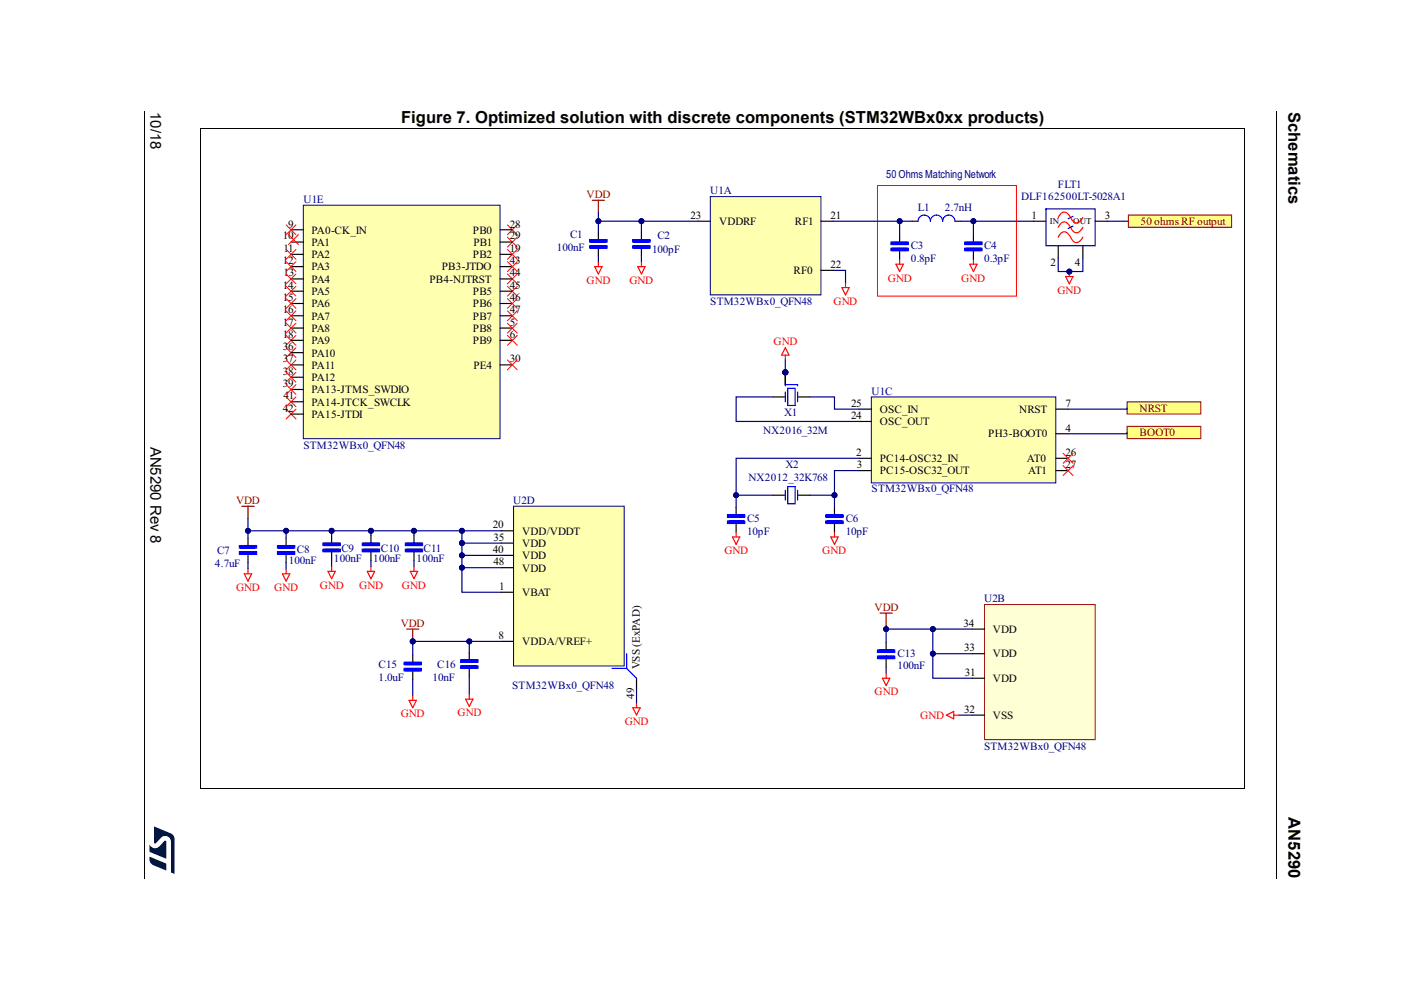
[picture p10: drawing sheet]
<svg xmlns="http://www.w3.org/2000/svg" width="297mm" height="210mm" viewBox="0 0 297 210" stroke-linecap="round" stroke-linejoin="round" font-family="sans-serif">
<path d="M30.6 23.6l.2 .1zM270.6 23.6l.2 .1z" fill="#000"/>
<path d="M30.7 23.7v162.6M270.7 23.7v162.6" fill="none" stroke="#000" stroke-width=".21"/>
<g fill="#00183f">
<path d="M32.7 175.3l3.5 1.4a1.34 1.34 0 0 1 .8 1.2l-.1 7.4-.7-.4v-6.4a1.23 1.23 0 0 0-.7-1.2 1.23 1.23 0 0 0-1.3 .3l-1.1 1.2h-.4z"/>
<path d="M31.7 181.7l3.4 1.4 .2 1.4-2.8-1.1a1.51 1.51 0 0 1-.8-1.7z"/>
<path d="M31.7 179.1a1.3 1.3 0 0 0 2.1 .4l1-1.2h.4v3.7l-3.5-1.4z"/>
</g>
<path d="M42.4 27.3h221.6v140h-221.6z" fill="#fff"/>
<path d="M150.6 41.7h23.4v20.8h-23.4z" fill="#ffffb0"/>
<path d="M150.6 41.7h23.4v20.8h-23.4z" fill="none" stroke="#000080" stroke-width=".21"/>
<path d="M148 46.9h2.6M174 57.3h2.7M174 46.9h2.7" fill="none" stroke="#000" stroke-width=".25"/>
<path d="M184.7 84.2h39.1v18.2h-39.1z" fill="#ffffb0"/>
<path d="M184.7 84.2h39.1v18.2h-39.1z" fill="none" stroke="#000080" stroke-width=".21"/>
<path d="M182.1 86.7h2.6M182.1 89.4h2.6M182.1 97.2h2.6M182.1 99.8h2.6M223.8 86.7h2.7M223.8 97.2h2.7M223.8 99.8h2.7M223.8 92h2.7" fill="none" stroke="#000" stroke-width=".25"/>
<path d="M186.6 130h2.6M187.9 130v2.6" fill="none" stroke="#800000" stroke-width=".25"/>
<path d="M179.3 59.9v1.1M178.5 61h1.5l-.7 1.5zM134.2 150.1h1.5l-.7 1.5zM135 149v1.1M200.7 151.6l1.5-.8v1.6zM202.2 151.6h1" fill="none" stroke="#f00" stroke-width=".25"/>
<path d="M239 85.2h15.6v2.6h-15.6z" fill="#ffff80"/>
<path d="M239 85.2h15.6v2.6h-15.6z" fill="none" stroke="#800000" stroke-width=".21"/>
<path d="M155.3 113.8h1.5l-.7 1.6zM156.1 112.8v1M176.1 113.8h1.6l-.8 1.6zM176.9 112.8v1" fill="none" stroke="#f00" stroke-width=".25"/>
<path d="M156.1 107.6v1.6M156.1 111v1.8M163.9 105h2.6M169.1 105h2.6M176.9 107.6v1.6M176.9 111v1.8" fill="none" stroke="#000" stroke-width=".25"/>
<path d="M154.2 109.2h3.7v.5h-3.7zM154.2 110.5h3.7v.5h-3.7zM166.5 104v2M167 103.2h1.6v3.6h-1.6zM169.1 104v2M175.1 109.2h3.6v.5h-3.6zM175.1 110.5h3.6v.5h-3.6z" fill="none" stroke="#00f" stroke-width=".25"/>
<path d="M154.5 110.7h3.1M154.5 109.4h3.1M175.4 109.4h3.1M175.4 110.7h3.1" fill="none" stroke="#00f" stroke-width=".74"/>
<circle cx="166.5" cy="78.9" r=".52" fill="#000080"/>
<circle cx="166.5" cy="78.9" r=".52" fill="none" stroke="#000080" stroke-width=".21"/>
<circle cx="166.5" cy="78.9" r=".52" fill="#000080"/>
<circle cx="166.5" cy="78.9" r=".52" fill="none" stroke="#000080" stroke-width=".21"/>
<path d="M166.5 78.9v2.6M163.9 84.2h2.6M169.1 84.2h2.6" fill="none" stroke="#000" stroke-width=".25"/>
<path d="M166.5 83.1v2.1M167 82.3h1.6v3.7h-1.6zM169.1 83.1v2.1" fill="none" stroke="#00f" stroke-width=".25"/>
<circle cx="166.5" cy="78.9" r=".52" fill="#000080"/>
<circle cx="166.5" cy="78.9" r=".52" fill="none" stroke="#000080" stroke-width=".21"/>
<path d="M166.5 78.9v2.6" fill="none" stroke="#000" stroke-width=".25"/>
<circle cx="166.5" cy="78.9" r=".52" fill="#000080"/>
<circle cx="166.5" cy="78.9" r=".52" fill="none" stroke="#000080" stroke-width=".21"/>
<path d="M166.5 81.8v-.3h2.6v.3" fill="none" stroke="#00f" stroke-width=".25"/>
<g fill="none" stroke="#f00" stroke-width=".21">
<path d="M107.6 58.1l2.1 2.1M107.6 50.3l2.1 2.1M107.6 47.7l2.1 2.1M109.7 58.1l-2.1 2.1M109.7 50.3l-2.1 2.1M109.7 47.7l-2.1 2.1M60.7 73.7l2 2.1M60.7 71.1l2 2.1M62.7 73.7l-2 2.1M62.7 71.1l-2 2.1M107.6 60.7l2.1 2.1M109.7 60.7l-2.1 2.1"/>
<path d="M60.7 86.7l2 2.1M62.7 86.7l-2 2.1"/>
</g>
<path d="M166.5 73.7l.8 1.6h-1.6zM166.5 75.3v1" fill="none" stroke="#f00" stroke-width=".25"/>
<path d="M86.2 133.4h2.6M87.5 133.4v2.6" fill="none" stroke="#800000" stroke-width=".25"/>
<circle cx="87.5" cy="136" r=".52" fill="#000080"/>
<circle cx="87.5" cy="136" r=".52" fill="none" stroke="#000080" stroke-width=".21"/>
<path d="M126.1 56.5h1.6l-.8 1.6zM126.9 55.5v1M135.2 56.5h1.6l-.8 1.6zM136 55.5v1M87 121.1h1.6l-.8 1.6zM87.8 120.1v1M98.7 148.2h1.6l-.8 1.6zM99.5 147.2v1M187.1 143.8h1.6l-.8 1.6zM187.9 142.8v1" fill="none" stroke="#f00" stroke-width=".25"/>
<path d="M126.9 49v1.8M126.9 52.6v1.6M136 49v1.8M136 52.6v1.6M87.8 113.6v1.6M87.8 117v1.8M99.5 138.3v1.6M187.9 136.3v1.5M187.9 139.6v1.9M99.5 141.7v1.8" fill="none" stroke="#000" stroke-width=".25"/>
<path d="M125 52.1h3.7v.5h-3.7zM125 50.8h3.7v.5h-3.7zM134.2 52.1h3.6v.5h-3.6zM134.2 50.8h3.6v.5h-3.6zM85.9 115.2h3.7v.5h-3.7zM85.9 116.4h3.7v.6h-3.7zM97.7 139.9h3.6v.5h-3.6zM186 137.8h3.7v.5h-3.7zM186 139.1h3.7v.5h-3.7zM97.7 141.2h3.6v.5h-3.6z" fill="none" stroke="#00f" stroke-width=".25"/>
<path d="M125.3 51.1h3.1M125.3 52.4h3.1M134.4 52.4h3.2M134.4 51.1h3.2M86.2 115.4h3.1M86.2 116.7h3.1M186.3 139.4h3.1M186.3 138.1h3.1M97.9 140.2h3.2M97.9 141.5h3.2" fill="none" stroke="#00f" stroke-width=".74"/>
<path d="M125.6 42.5h2.6M126.9 42.5v2.6" fill="none" stroke="#800000" stroke-width=".25"/>
<path d="M64.3 43.5h41.7v49.5h-41.7z" fill="#ffffb0"/>
<path d="M64.3 43.5h41.7v49.5h-41.7z" fill="none" stroke="#000080" stroke-width=".21"/>
<g fill="none" stroke="#000" stroke-width=".25">
<path d="M61.7 48.7h2.6M61.7 51.3h2.6M61.7 53.9h2.6M61.7 56.5h2.6M61.7 59.1h2.6M106 48.7h2.6M106 51.3h2.6M106 53.9h2.6M106 56.5h2.6M106 59.1h2.6M61.7 61.7h2.6M61.7 64.3h2.6"/>
<path d="M61.7 67h2.6M61.7 69.6h2.6M61.7 72.2h2.6M61.7 74.8h2.6M61.7 77.4h2.6M61.7 80h2.6M106 61.7h2.6M106 64.3h2.6M106 67h2.6M106 69.6h2.6M106 72.2h2.6M106 77.4h2.6"/>
<path d="M61.7 82.6h2.6M61.7 85.2h2.6M61.7 87.8h2.6"/>
</g>
<path d="M107.6 76.3l2.1 2.1M109.7 76.3l-2.1 2.1M225.4 96.1l2.1 2.1M225.4 98.7l2.1 2.1M227.5 96.1l-2.1 2.1M227.5 98.7l-2.1 2.1" fill="none" stroke="#f00" stroke-width=".21"/>
<path d="M239 90.4h15.6v2.6h-15.6z" fill="#ffff80"/>
<path d="M239 90.4h15.6v2.6h-15.6z" fill="none" stroke="#800000" stroke-width=".21"/>
<g fill="none" stroke="#f00" stroke-width=".21">
<path d="M186 39.3h29.5v23.5h-29.5zM60.7 47.7l2 2.1M60.7 52.9l2 2.1M60.7 55.5l2 2.1M60.7 58.1l2 2.1M61.2 49.8l2.1 2M62.7 47.7l-2 2.1M62.7 52.9l-2 2.1M62.7 55.5l-2 2.1M62.7 58.1l-2 2.1M63.3 49.8l-2.1 2M107.6 55.5l2.1 2.1"/>
<path d="M107.6 52.9l2.1 2.1M109.7 55.5l-2.1 2.1M109.7 52.9l-2.1 2.1M60.7 60.7l2 2.1M60.7 63.3l2 2.1M60.7 65.9l2 2.1M60.7 68.5l2 2.1M60.7 76.3l2 2.1M60.7 78.9l2 2.1M62.7 60.7l-2 2.1M62.7 63.3l-2 2.1M62.7 65.9l-2 2.1"/>
<path d="M62.7 68.5l-2 2.1M62.7 76.3l-2 2.1M62.7 78.9l-2 2.1M107.6 71.1l2.1 2.1M107.6 68.5l2.1 2.1M107.6 65.9l2.1 2.1M107.6 63.3l2.1 2.1M109.7 71.1l-2.1 2.1M109.7 68.5l-2.1 2.1M109.7 65.9l-2.1 2.1M109.7 63.3l-2.1 2.1M60.7 81.5l2 2.1"/>
<path d="M60.7 84.1l2 2.1M62.7 81.5l-2 2.1M62.7 84.1l-2 2.1"/>
</g>
<path d="M190 56h1.5l-.8 1.6zM190.7 55v1M205.6 56h1.6l-.8 1.6zM206.4 55v1M59.9 121.7h1.5l-.7 1.5zM60.7 120.6v1.1M69.5 121.1h1.6l-.8 1.6zM70.3 120.1v1M77.9 121.1h1.5l-.8 1.6zM78.6 120.1v1" fill="none" stroke="#f00" stroke-width=".25"/>
<path d="M190.7 49.8v1.5M190.7 53.1v1.9M193.3 46.9h1.4M202.5 46.9h1.3M206.4 49.8v1.5M206.4 53.1v1.9M60.7 114.1v1.6M60.7 117.5v1.8M70.3 113.6v1.6M70.3 117v1.8M78.6 113.6v1.6M78.6 117v1.8" fill="none" stroke="#000" stroke-width=".25"/>
<path d="M188.9 51.3h3.7v.5h-3.7zM188.9 52.6h3.7v.5h-3.7zM202.5 46.9a1.31 1.31 0 0 0-1.3-1.3 1.31 1.31 0 0 0-1.3 1.3 1.3 1.3 0 0 0-1.3-1.3 1.3 1.3 0 0 0-1.3 1.3 1.31 1.31 0 0 0-1.3-1.3 1.31 1.31 0 0 0-1.3 1.3M204.6 51.3h3.6v.5h-3.6zM204.6 52.6h3.6v.5h-3.6zM58.8 115.7h3.7v.5h-3.7zM58.8 117h3.7v.5h-3.7zM68.5 115.2h3.6v.5h-3.6zM68.5 116.4h3.6v.6h-3.6zM76.8 115.2h3.7v.5h-3.7zM76.8 116.4h3.7v.6h-3.7z" fill="none" stroke="#00f" stroke-width=".25"/>
<path d="M189.2 52.9h3.1M189.2 51.6h3.1M204.8 52.9h3.1M204.8 51.6h3.1M59.1 115.9h3.1M59.1 117.2h3.1M68.7 116.7h3.2M68.7 115.4h3.2M77.1 116.7h3.1M77.1 115.4h3.1" fill="none" stroke="#00f" stroke-width=".74"/>
<path d="M51.3 107.3h2.6M52.6 107.3v2.6" fill="none" stroke="#800000" stroke-width=".25"/>
<path d="M239.2 45.6h21.9v2.6h-21.9z" fill="#ffff80"/>
<path d="M239.2 45.6h21.9v2.6h-21.9z" fill="none" stroke="#800000" stroke-width=".21"/>
<path d="M208.7 128.1h23.4v28.7h-23.4z" fill="#ffffd5"/>
<path d="M208.7 128.2h23.5v28.6h-23.5z" fill="none" stroke="#800000" stroke-width=".21"/>
<path d="M206.1 133.4h2.6M206.1 138.6h2.6M206.1 151.6h2.6M206.1 143.8h2.6" fill="none" stroke="#000" stroke-width=".25"/>
<path d="M108.9 107.3h23.4v33.9h-23.4z" fill="#ffffb0"/>
<path d="M108.9 107.3h23.4v33.9h-23.4z" fill="none" stroke="#000080" stroke-width=".21"/>
<path d="M52.6 114.1v1.6M52.6 117.5v1.8M106.3 112.5h2.6M106.3 115.2h2.6M106.3 117.8h2.6M87.5 138.9v1.5M106.3 136h2.6M106.3 125.6h2.6M106.3 120.4h2.6M87.5 142.2v1.9M135 143.8v2.6" fill="none" stroke="#000" stroke-width=".25"/>
<path d="M50.8 115.7h3.6v.5h-3.6zM50.8 117h3.6v.5h-3.6zM132.9 138.6v3.1h-3.2M85.7 140.4h3.6v.5h-3.6zM85.7 141.7h3.6v.5h-3.6zM132.9 141.7l2.1 2.1" fill="none" stroke="#00f" stroke-width=".25"/>
<path d="M51 115.9h3.1M51 117.2h3.1M85.9 140.7h3.2M85.9 142h3.2" fill="none" stroke="#00f" stroke-width=".74"/>
<path d="M51.8 121.7h1.6l-.8 1.5zM52.6 120.6v1.1M86.7 148.5h1.6l-.8 1.6zM87.5 147.5v1" fill="none" stroke="#f00" stroke-width=".25"/>
<path d="M176.7 57.3h2.6v2.6M171.7 105h5.2M135 146.4v2.6M203.2 151.6h2.9" fill="none" stroke="#000080" stroke-width=".25"/>
<circle cx="176.9" cy="105" r=".52" fill="#000080"/>
<circle cx="176.9" cy="105" r=".52" fill="none" stroke="#000080" stroke-width=".21"/>
<path d="M182.1 97.2h-26v7.8h7.8" fill="none" stroke="#000080" stroke-width=".25"/>
<circle cx="156.1" cy="105" r=".52" fill="#000080"/>
<circle cx="156.1" cy="105" r=".52" fill="none" stroke="#000080" stroke-width=".21"/>
<path d="M156.1 105v2.6" fill="none" stroke="#000080" stroke-width=".25"/>
<circle cx="156.1" cy="105" r=".52" fill="#000080"/>
<circle cx="156.1" cy="105" r=".52" fill="none" stroke="#000080" stroke-width=".21"/>
<path d="M166.5 76.3v2.6" fill="none" stroke="#000080" stroke-width=".25"/>
<circle cx="166.5" cy="78.9" r=".52" fill="#000080"/>
<circle cx="166.5" cy="78.9" r=".52" fill="none" stroke="#000080" stroke-width=".21"/>
<path d="M163.9 84.2h-7.8v5.2h26M182.1 99.8h-5.2v7.8" fill="none" stroke="#000080" stroke-width=".25"/>
<circle cx="176.9" cy="105" r=".52" fill="#000080"/>
<circle cx="176.9" cy="105" r=".52" fill="none" stroke="#000080" stroke-width=".21"/>
<path d="M171.7 84.2h5.2v2.5h5.2M87.8 112.5v1.1M99.5 143.5v3.7" fill="none" stroke="#000080" stroke-width=".25"/>
<circle cx="87.8" cy="112.5" r=".52" fill="#000080"/>
<circle cx="87.8" cy="112.5" r=".52" fill="none" stroke="#000080" stroke-width=".21"/>
<path d="M126.9 54.2v1.3M136 54.2v1.3M148 46.9h-12v2.1M87.8 118.8v1.3" fill="none" stroke="#000080" stroke-width=".25"/>
<circle cx="136" cy="46.9" r=".52" fill="#000080"/>
<circle cx="136" cy="46.9" r=".52" fill="none" stroke="#000080" stroke-width=".21"/>
<path d="M126.9 46.9h9.1" fill="none" stroke="#000080" stroke-width=".25"/>
<circle cx="136" cy="46.9" r=".52" fill="#000080"/>
<circle cx="136" cy="46.9" r=".52" fill="none" stroke="#000080" stroke-width=".21"/>
<circle cx="126.9" cy="46.9" r=".52" fill="#000080"/>
<circle cx="126.9" cy="46.9" r=".52" fill="none" stroke="#000080" stroke-width=".21"/>
<path d="M126.9 45.1v3.9M187.9 141.5v1.3" fill="none" stroke="#000080" stroke-width=".25"/>
<circle cx="126.9" cy="46.9" r=".52" fill="#000080"/>
<circle cx="126.9" cy="46.9" r=".52" fill="none" stroke="#000080" stroke-width=".21"/>
<path d="M239 86.5v.2h-12.5M239 91.7v.3h-12.5M187.9 133.4v2.9" fill="none" stroke="#000080" stroke-width=".25"/>
<circle cx="187.9" cy="133.4" r=".52" fill="#000080"/>
<circle cx="187.9" cy="133.4" r=".52" fill="none" stroke="#000080" stroke-width=".21"/>
<path d="M97.9 117.8v2.6h8.4" fill="none" stroke="#000080" stroke-width=".25"/>
<circle cx="97.9" cy="120.4" r=".52" fill="#000080"/>
<circle cx="97.9" cy="120.4" r=".52" fill="none" stroke="#000080" stroke-width=".21"/>
<circle cx="97.9" cy="117.8" r=".52" fill="#000080"/>
<circle cx="97.9" cy="117.8" r=".52" fill="none" stroke="#000080" stroke-width=".21"/>
<path d="M106.3 115.2h-8.4v2.6h8.4" fill="none" stroke="#000080" stroke-width=".25"/>
<circle cx="97.9" cy="117.8" r=".52" fill="#000080"/>
<circle cx="97.9" cy="117.8" r=".52" fill="none" stroke="#000080" stroke-width=".21"/>
<circle cx="97.9" cy="115.1" r=".52" fill="#000080"/>
<circle cx="97.9" cy="115.1" r=".52" fill="none" stroke="#000080" stroke-width=".21"/>
<path d="M106.3 112.5h-8.4v2.7" fill="none" stroke="#000080" stroke-width=".25"/>
<circle cx="97.9" cy="115.1" r=".52" fill="#000080"/>
<circle cx="97.9" cy="115.1" r=".52" fill="none" stroke="#000080" stroke-width=".21"/>
<circle cx="97.9" cy="112.5" r=".52" fill="#000080"/>
<circle cx="97.9" cy="112.5" r=".52" fill="none" stroke="#000080" stroke-width=".21"/>
<path d="M78.6 112.5v1.1" fill="none" stroke="#000080" stroke-width=".25"/>
<circle cx="78.6" cy="112.5" r=".52" fill="#000080"/>
<circle cx="78.6" cy="112.5" r=".52" fill="none" stroke="#000080" stroke-width=".21"/>
<path d="M70.3 112.5v1.1M78.6 118.8v1.3" fill="none" stroke="#000080" stroke-width=".25"/>
<circle cx="70.3" cy="112.5" r=".52" fill="#000080"/>
<circle cx="70.3" cy="112.5" r=".52" fill="none" stroke="#000080" stroke-width=".21"/>
<path d="M60.7 119.3v1.3M70.3 118.8v1.3M97.9 112.5h-37.2v1.6" fill="none" stroke="#000080" stroke-width=".25"/>
<circle cx="97.9" cy="112.5" r=".52" fill="#000080"/>
<circle cx="97.9" cy="112.5" r=".52" fill="none" stroke="#000080" stroke-width=".21"/>
<circle cx="87.8" cy="112.5" r=".52" fill="#000080"/>
<circle cx="87.8" cy="112.5" r=".52" fill="none" stroke="#000080" stroke-width=".21"/>
<circle cx="78.6" cy="112.5" r=".52" fill="#000080"/>
<circle cx="78.6" cy="112.5" r=".52" fill="none" stroke="#000080" stroke-width=".21"/>
<circle cx="70.3" cy="112.5" r=".52" fill="#000080"/>
<circle cx="70.3" cy="112.5" r=".52" fill="none" stroke="#000080" stroke-width=".21"/>
<circle cx="60.7" cy="112.5" r=".52" fill="#000080"/>
<circle cx="60.7" cy="112.5" r=".52" fill="none" stroke="#000080" stroke-width=".21"/>
<path d="M52.6 109.9v2.6h8.1" fill="none" stroke="#000080" stroke-width=".25"/>
<circle cx="52.6" cy="112.5" r=".52" fill="#000080"/>
<circle cx="52.6" cy="112.5" r=".52" fill="none" stroke="#000080" stroke-width=".21"/>
<circle cx="60.7" cy="112.5" r=".52" fill="#000080"/>
<circle cx="60.7" cy="112.5" r=".52" fill="none" stroke="#000080" stroke-width=".21"/>
<path d="M176.7 46.9h16.6" fill="none" stroke="#000080" stroke-width=".25"/>
<circle cx="190.7" cy="46.9" r=".52" fill="#000080"/>
<circle cx="190.7" cy="46.9" r=".52" fill="none" stroke="#000080" stroke-width=".21"/>
<path d="M190.7 46.9v2.9" fill="none" stroke="#000080" stroke-width=".25"/>
<circle cx="190.7" cy="46.9" r=".52" fill="#000080"/>
<circle cx="190.7" cy="46.9" r=".52" fill="none" stroke="#000080" stroke-width=".21"/>
<path d="M206.4 46.9v2.9" fill="none" stroke="#000080" stroke-width=".25"/>
<circle cx="206.4" cy="46.9" r=".52" fill="#000080"/>
<circle cx="206.4" cy="46.9" r=".52" fill="none" stroke="#000080" stroke-width=".21"/>
<path d="M203.8 46.9h15.4" fill="none" stroke="#000080" stroke-width=".25"/>
<circle cx="206.4" cy="46.9" r=".52" fill="#000080"/>
<circle cx="206.4" cy="46.9" r=".52" fill="none" stroke="#000080" stroke-width=".21"/>
<path d="M234.8 46.9h4.4M187.9 132.6v.8h18.2" fill="none" stroke="#000080" stroke-width=".25"/>
<circle cx="187.9" cy="133.4" r=".52" fill="#000080"/>
<circle cx="187.9" cy="133.4" r=".52" fill="none" stroke="#000080" stroke-width=".21"/>
<circle cx="197.8" cy="133.4" r=".52" fill="#000080"/>
<circle cx="197.8" cy="133.4" r=".52" fill="none" stroke="#000080" stroke-width=".21"/>
<path d="M197.8 138.6v5.2h8.3" fill="none" stroke="#000080" stroke-width=".25"/>
<circle cx="197.8" cy="138.6" r=".52" fill="#000080"/>
<circle cx="197.8" cy="138.6" r=".52" fill="none" stroke="#000080" stroke-width=".21"/>
<path d="M97.9 120.4v5.2h8.4" fill="none" stroke="#000080" stroke-width=".25"/>
<circle cx="97.9" cy="120.4" r=".52" fill="#000080"/>
<circle cx="97.9" cy="120.4" r=".52" fill="none" stroke="#000080" stroke-width=".21"/>
<path d="M197.8 133.4v5.2h8.3" fill="none" stroke="#000080" stroke-width=".25"/>
<circle cx="197.8" cy="138.6" r=".52" fill="#000080"/>
<circle cx="197.8" cy="138.6" r=".52" fill="none" stroke="#000080" stroke-width=".21"/>
<circle cx="197.8" cy="133.4" r=".52" fill="#000080"/>
<circle cx="197.8" cy="133.4" r=".52" fill="none" stroke="#000080" stroke-width=".21"/>
<path d="M106.3 136h-6.8v2.3" fill="none" stroke="#000080" stroke-width=".25"/>
<circle cx="99.5" cy="136" r=".52" fill="#000080"/>
<circle cx="99.5" cy="136" r=".52" fill="none" stroke="#000080" stroke-width=".21"/>
<path d="M87.5 136h12" fill="none" stroke="#000080" stroke-width=".25"/>
<circle cx="99.5" cy="136" r=".52" fill="#000080"/>
<circle cx="99.5" cy="136" r=".52" fill="none" stroke="#000080" stroke-width=".21"/>
<circle cx="87.5" cy="136" r=".52" fill="#000080"/>
<circle cx="87.5" cy="136" r=".52" fill="none" stroke="#000080" stroke-width=".21"/>
<path d="M87.5 136v2.9" fill="none" stroke="#000080" stroke-width=".25"/>
<circle cx="87.5" cy="136" r=".52" fill="#000080"/>
<circle cx="87.5" cy="136" r=".52" fill="none" stroke="#000080" stroke-width=".21"/>
<path d="M52.6 112.5v1.6M52.6 119.3v1.3M87.5 144.1v3.4" fill="none" stroke="#000080" stroke-width=".25"/>
<circle cx="52.6" cy="112.5" r=".52" fill="#000080"/>
<circle cx="52.6" cy="112.5" r=".52" fill="none" stroke="#000080" stroke-width=".21"/>
<path d="M225.9 58.6h1.6l-.8 1.6zM226.7 57.6v1" fill="none" stroke="#f00" stroke-width=".25"/>
<circle cx="226.7" cy="57.6" r=".52" fill="#000080"/>
<circle cx="226.7" cy="57.6" r=".52" fill="none" stroke="#000080" stroke-width=".21"/>
<path d="M219.2 46.9h2.6M224.4 52.1v2.6M229.6 52.1v2.6M232.2 46.9h2.6" fill="none" stroke="#000" stroke-width=".25"/>
<path d="M221.8 44.3h10.4v7.8h-10.4zM227.5 47.9l-1 .6M227.5 45.9l-1 .5" fill="none" stroke="#00f" stroke-width=".25"/>
<path d="M224.4 48.2a1.3 1.3 0 0 1 1.8-1l.7 .9a2.03 2.03 0 0 0 1.4 1.3 1.99 1.99 0 0 0 1.3-1.2M224.4 46.1a1.23 1.23 0 0 1 .9-1.1 1.23 1.23 0 0 1 1.3 .6 2.78 2.78 0 0 0 1.7 1.7 2.02 2.02 0 0 0 1.3-1.2M224.4 50.3a1.26 1.26 0 0 1 1.8-.9l.8 .9a1.23 1.23 0 0 0 .9 1.1 1.23 1.23 0 0 0 1.4-.6l.3-.5" fill="none" stroke="#f00" stroke-width=".25"/>
<path d="M224.4 54.7v2.9h5.2v-2.9" fill="none" stroke="#000080" stroke-width=".25"/>
<circle cx="226.7" cy="57.6" r=".52" fill="#000080"/>
<circle cx="226.7" cy="57.6" r=".52" fill="none" stroke="#000080" stroke-width=".21"/>
<path d="M42.5 27.3v139.9M42.5 27.3h221.5M263.9 27.3v140M42.5 167.2h221.4" fill="none" stroke="#000" stroke-width=".21"/>
<g font-size="3.5">
<text x="273.2" y="23.7" transform="rotate(90 273.2 23.7)">Schematics</text>
<text x="85" y="26.1">Figure 7. Optimized solution with discrete components (STM32WBx0xx products)</text>
<text x="273.2" y="173.3" transform="rotate(90 273.2 173.3)">AN5290</text>
</g>
<g font-size="3.2">
<text x="31.9" y="23.7" transform="rotate(90 31.9 23.7)">10/18</text>
<text x="31.9" y="94.7" transform="rotate(90 31.9 94.7)">AN5290 Rev 8</text>
</g>
<g font-size="2.4" fill="#800000">
<text x="124.4" y="41.9">VDD</text>
<text x="241.8" y="47.6">50 ohms RF output</text>
<text x="241.6" y="87.3">NRST</text>
<text x="241.6" y="92.5">BOOT0</text>
<text x="50" y="106.8">VDD</text>
<text x="185.4" y="129.5">VDD</text>
<text x="85" y="132.9">VDD</text>
</g>
<g font-size="2.4" fill="#000080">
<text x="150.6" y="41.2">U1A</text>
<text x="187.9" y="37.8">50 OhmsMatching Network</text>
<text x="224.3" y="39.8">FLT1</text>
<text x="64.3" y="43.1">U1E</text>
<text x="194.6" y="44.8">L1</text>
<text x="200.3" y="44.8">2.7nH</text>
<text x="216.5" y="42.4">DLF162500LT-5028A1</text>
<text x="118" y="53.1">100nF</text>
<text x="120.9" y="50.5">C1</text>
<text x="138.3" y="53.7">100pF</text>
<text x="139.4" y="50.8">C2</text>
<text x="193.1" y="52.9">C3</text>
<text x="208.6" y="52.9">C4</text>
<text x="193.1" y="55.5">0.8pF</text>
<text x="208.6" y="55.5">0.3pF</text>
<text x="150.6" y="64.7">STM32WBx0_QFN48</text>
<text x="184.8" y="83.7">U1C</text>
<text x="166.3" y="88.3">X1</text>
<text x="64.3" y="95.1">STM32WBx0_QFN48</text>
<text x="161.8" y="92">NX2016_32M</text>
<text x="158.7" y="101.9">NX2012_32K768</text>
<text x="166.5" y="99.3">X2</text>
<text x="108.8" y="106.8">U2D</text>
<text x="184.8" y="104.4">STM32WBx0_QFN48</text>
<text x="158.4" y="110.8">C5</text>
<text x="158.4" y="113.4">10pF</text>
<text x="179.3" y="110.8">C6</text>
<text x="179.3" y="113.4">10pF</text>
<text x="46.1" y="117.5">C7</text>
<text x="61.2" y="119.6">100nF</text>
<text x="63" y="117.2">C8</text>
<text x="70.8" y="119.1">100nF</text>
<text x="72.4" y="117">C9</text>
<text x="79.1" y="119.1">100nF</text>
<text x="80.7" y="117">C10</text>
<text x="88.3" y="119.1">100nF</text>
<text x="89.8" y="117">C11</text>
<text x="45.6" y="120.3">4.7uF</text>
<text x="208.6" y="127.7">U2B</text>
<text x="80.2" y="141.7">C15</text>
<text x="92.7" y="141.7">C16</text>
<text x="190.3" y="139.3">C13</text>
<text x="190.3" y="141.9">100nF</text>
<text x="80.2" y="144.3">1.0uF</text>
<text x="91.7" y="144.3">10nF</text>
<text x="108.6" y="146.2">STM32WBx0_QFN48</text>
<text x="208.6" y="159">STM32WBx0_QFN48</text>
</g>
<g font-size="2.4">
<text x="146.4" y="46.4">23</text>
<text x="152.5" y="47.6">VDDRF</text>
<text x="168.5" y="47.6">RF1</text>
<text x="176.1" y="46.4">21</text>
<text x="218.7" y="46.4">1</text>
<text x="234.3" y="46.4">3</text>
<text x="60" y="50.8">10</text>
<text x="60.1" y="53.4">11</text>
<text x="61.1" y="48.3">9</text>
<text x="66.1" y="49.5">PA0-CK_IN</text>
<text x="66.1" y="52.1">PA1</text>
<text x="100.3" y="49.5">PB0</text>
<text x="100.4" y="52.1">PB1</text>
<text x="108.1" y="50.8">29</text>
<text x="108.1" y="53.4">19</text>
<text x="108.1" y="48.3">28</text>
<text x="60" y="56">12</text>
<text x="60.1" y="58.6">13</text>
<text x="66.1" y="54.7">PA2</text>
<text x="66.1" y="57.3">PA3</text>
<text x="66.1" y="59.9">PA4</text>
<text x="91.1" y="59.9">PB4-NJTRST</text>
<text x="93.7" y="57.3">PB3-JTDO</text>
<text x="100.3" y="54.7">PB2</text>
<text x="108.1" y="56">43</text>
<text x="108.1" y="58.6">44</text>
<text x="168.3" y="58.1">RF0</text>
<text x="176.1" y="56.8">22</text>
<text x="222.7" y="56.3">2</text>
<text x="227.9" y="56.3">4</text>
<text x="60" y="61.2">14</text>
<text x="60" y="63.8">15</text>
<text x="66.1" y="62.6">PA5</text>
<text x="66.1" y="65.2">PA6</text>
<text x="100.3" y="62.6">PB5</text>
<text x="100.3" y="65.2">PB6</text>
<text x="108.1" y="61.2">45</text>
<text x="108.1" y="63.8">46</text>
<text x="60" y="66.4">16</text>
<text x="60" y="69">17</text>
<text x="60" y="71.6">18</text>
<text x="66.1" y="67.8">PA7</text>
<text x="66.1" y="70.4">PA8</text>
<text x="100.3" y="70.4">PB8</text>
<text x="100.3" y="67.8">PB7</text>
<text x="108.1" y="69">5</text>
<text x="108.1" y="71.6">6</text>
<text x="108.1" y="66.4">47</text>
<text x="60" y="74.2">36</text>
<text x="60" y="76.8">37</text>
<text x="66.1" y="73">PA9</text>
<text x="66.1" y="75.6">PA10</text>
<text x="100.3" y="73">PB9</text>
<text x="108.1" y="76.8">30</text>
<text x="60" y="79.5">38</text>
<text x="60" y="82.1">39</text>
<text x="66.1" y="78.2">PA11</text>
<text x="66.1" y="80.8">PA12</text>
<text x="66.1" y="83.4">PA13-JTMS_SWDIO</text>
<text x="100.4" y="78.2">PE4</text>
<text x="60" y="87.3">42</text>
<text x="60.1" y="84.7">41</text>
<text x="66.1" y="86">PA14-JTCK_SWCLK</text>
<text x="66.1" y="88.6">PA15-JTDI</text>
<text x="180.4" y="86.3">25</text>
<text x="180.4" y="88.9">24</text>
<text x="186.5" y="87.5">OSC_IN</text>
<text x="216.1" y="87.5">NRST</text>
<text x="225.9" y="86.3">7</text>
<text x="186.5" y="90.1">OSC_OUT</text>
<text x="209.5" y="92.7">PH3-BOOT0</text>
<text x="225.9" y="91.5">4</text>
<text x="181.6" y="96.7">2</text>
<text x="181.7" y="99.3">3</text>
<text x="186.5" y="98">PC14-OSC32_IN</text>
<text x="186.5" y="100.6">PC15-OSC32_OUT</text>
<text x="217.7" y="98">AT0</text>
<text x="218" y="100.6">AT1</text>
<text x="225.9" y="99.3">27</text>
<text x="225.9" y="96.7">26</text>
<text x="104.5" y="112">20</text>
<text x="110.7" y="113.4">VDD/VDDT</text>
<text x="104.5" y="117.2">40</text>
<text x="104.6" y="114.6">35</text>
<text x="104.6" y="119.8">48</text>
<text x="110.7" y="116">VDD</text>
<text x="110.7" y="118.6">VDD</text>
<text x="105.9" y="125">1</text>
<text x="110.7" y="121.2">VDD</text>
<text x="110.7" y="126.4">VBAT</text>
<text x="105.7" y="135.5">8</text>
<text x="110.7" y="136.8">VDDA/VREF+</text>
<text x="204.3" y="132.9">34</text>
<text x="210.5" y="134.2">VDD</text>
<text x="135.7" y="141.9" transform="rotate(-90 135.7 141.9)">VSS (ExPAD)</text>
<text x="204.4" y="138.1">33</text>
<text x="204.5" y="143.3">31</text>
<text x="210.5" y="139.3">VDD</text>
<text x="134.4" y="148.1" transform="rotate(-90 134.4 148.1)">49</text>
<text x="210.5" y="144.5">VDD</text>
<text x="204.4" y="151.1">32</text>
<text x="210.5" y="152.4">VSS</text>
</g>
<g font-size="2.4" fill="#f00">
<text x="188.3" y="59.7">GND</text>
<text x="203.8" y="59.7">GND</text>
<text x="124.4" y="60.2">GND</text>
<text x="133.4" y="60.2">GND</text>
<text x="176.7" y="64.7">GND</text>
<text x="224.2" y="62.3">GND</text>
<text x="164" y="73.2">GND</text>
<text x="153.6" y="117.5">GND</text>
<text x="174.3" y="117.5">GND</text>
<text x="50" y="125.3">GND</text>
<text x="58.1" y="125.3">GND</text>
<text x="67.8" y="124.8">GND</text>
<text x="76.1" y="124.8">GND</text>
<text x="85.2" y="124.8">GND</text>
<text x="185.4" y="147.4">GND</text>
<text x="85" y="152.1">GND</text>
<text x="97" y="151.9">GND</text>
<text x="132.5" y="153.7">GND</text>
<text x="195.1" y="152.4">GND</text>
</g>
<g font-size="1.9">
<text x="222.6" y="47.5">IN</text>
<text x="227.5" y="47.5">OUT</text>
</g>
</svg>
